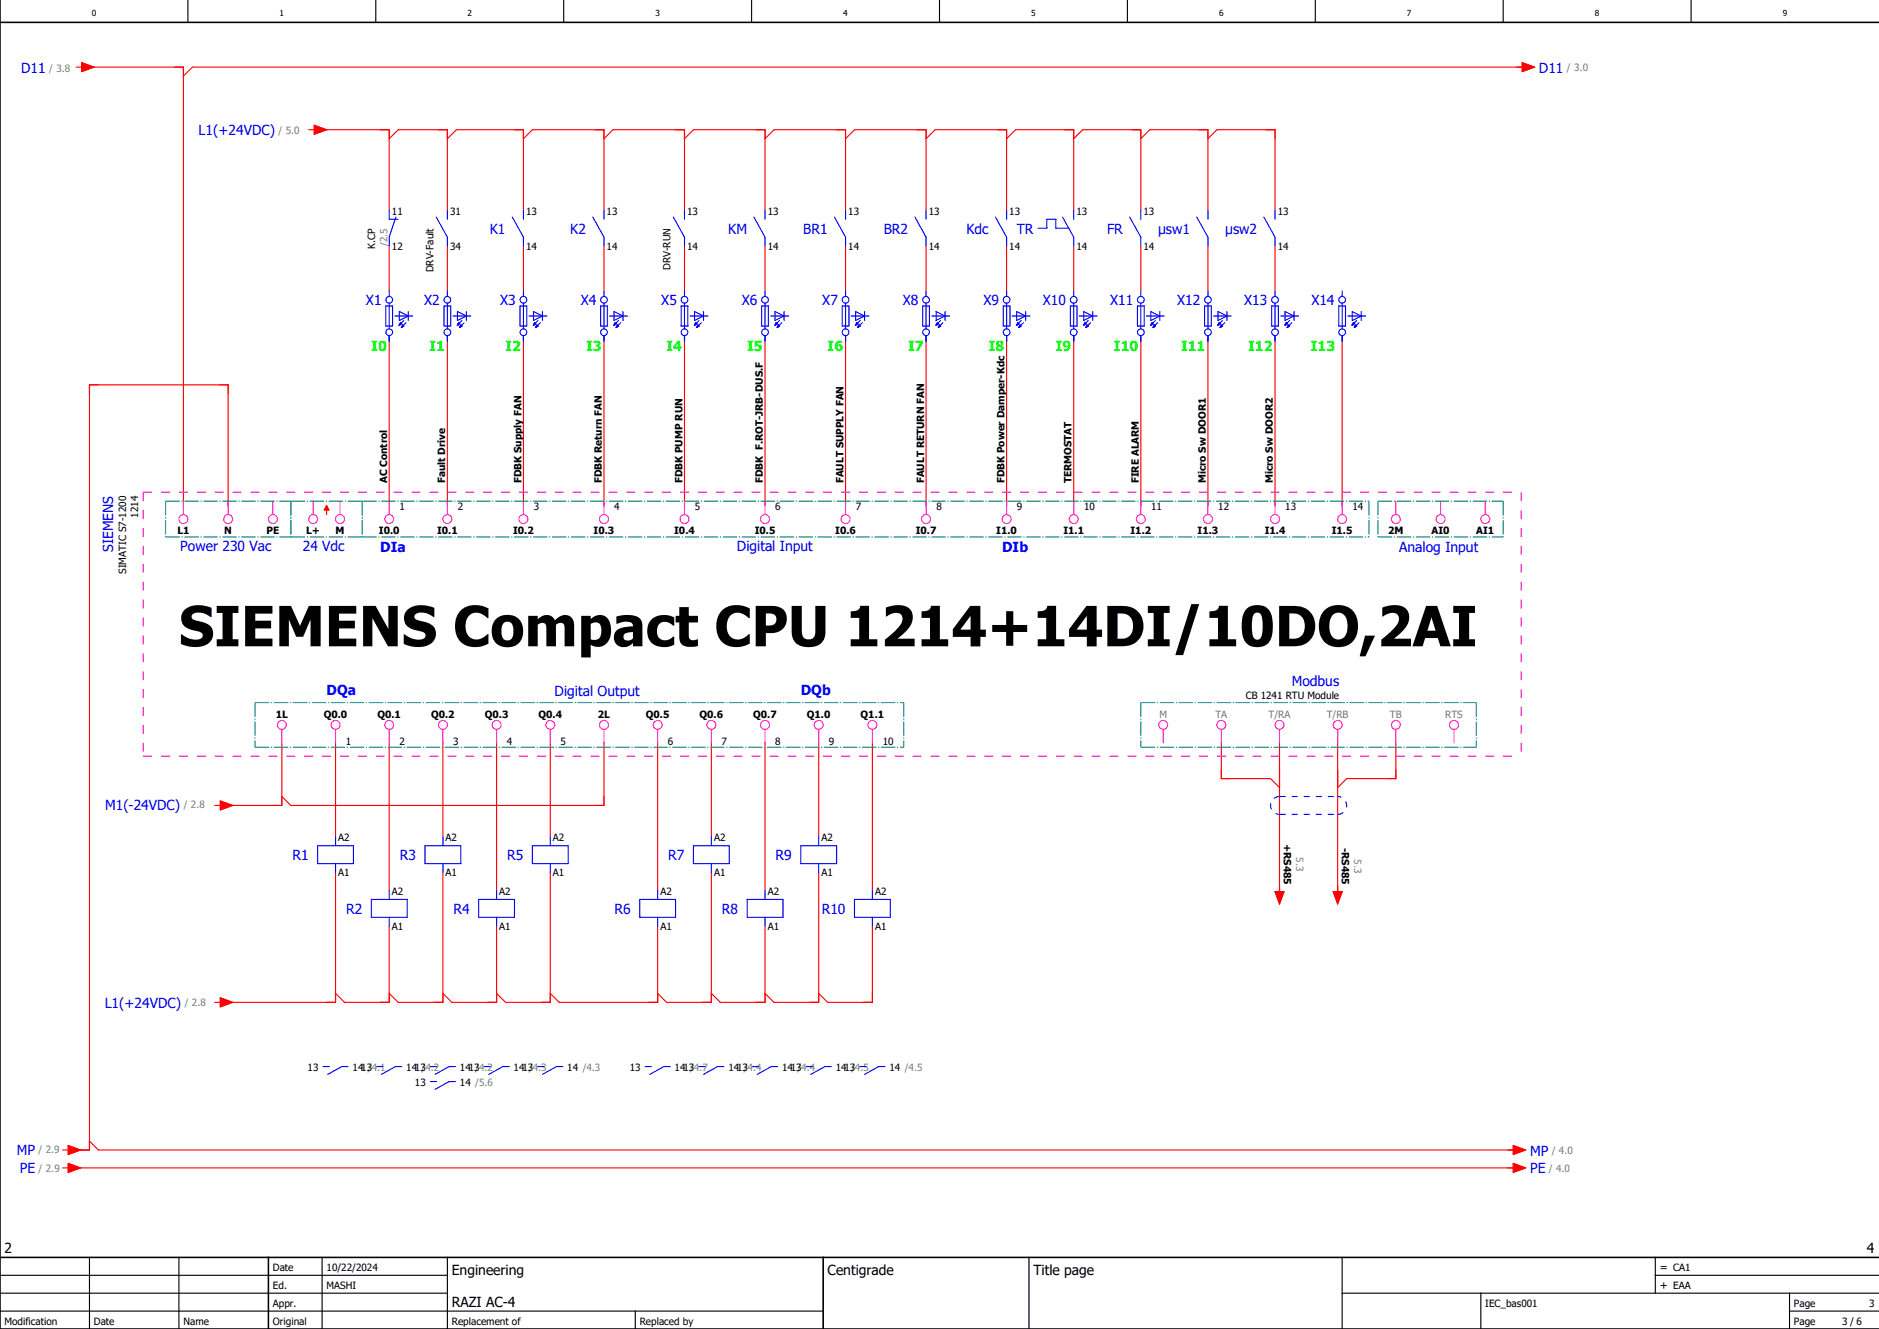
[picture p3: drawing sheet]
<svg xmlns="http://www.w3.org/2000/svg" width="420mm" height="297mm" viewBox="0 0 420 297" stroke-linecap="round" stroke-linejoin="round" font-family="sans-serif">
<g fill="none" stroke="#000" stroke-width=".25">
<path d="M42 0v5M84 0v5M126 0v5M168 0v5M210 0v5M252 0v5M294 0v5M336 0v5M378 0v5M0 293h184M0 289h100M0 285h100"/>
<path d="M20 281v16M40 281v16M72 281v16M100 281v16M142 293v4M230 281v16M300 289h120M300 281v16M331 289v8M370 285h50M370 281v8M400 293h20"/>
<path d="M400 289v8"/>
</g>
<path d="M0 5h420M0 0v297h420M0 281h420M60 281v16M184 281v16" fill="none" stroke="#000" stroke-width=".35"/>
<g fill="none" stroke="#f00" stroke-width=".25">
<path d="M17 15h1.3M18.3 14l2.7 1-2.7 1zM19 15h22v98M340.2 14l2.8 1-2.8 1zM341 15h-298l-2 2M69 29h1.3M70.3 28l2.7 1-2.7 1zM71 29h16v18M87 31l2-2h11v18M100 31l2-2h15v18M117 31l2-2h16v18M135 31l2-2h16v18"/>
<path d="M153 31l2-2h16v18M171 31l2-2h16v18M189 31l2-2h16v18M207 31l2-2h16v18M225 31l2-2h13v18M240 31l2-2h13v18M255 31l2-2h13v18M270 31l2-2h13v18M87 55v10M100 55v10M117 55v10M135 55v10"/>
<path d="M153 55v10M171 55v10M189 55v10M207 55v10M225 55v10M240 55v10M255 55v10M270 55v10M285 55v10M87 75v38M100 75v38M117 75v38"/>
<path d="M135 75v38M153 75v38M171 75v38M189 75v38M207 75v38M225 75v38M240 75v38M255 75v38M270 75v38M285 75v38M300 75v38M51 113v-27h-31v171h-4"/>
<path d="M72.5 114l.5-1 .5 1M73 114v1M48 180h1.2M49.2 179l2.8 1-2.8 1zM63 166v14h-13M75 166v21M87 166v33M99 166v21M111 166v33M123 166v21M135 166v14h-70l-2-2M147 166v33"/>
<path d="M159 166v21M171 166v33M183 166v21M195 166v33M273 166v8h11l2 2M286 166v34M299 166v34M312 166v8h-11l-2 2M75 195v29h-25M99 195v29h-10l-2-2M123 195v29h-10l-2-2M159 195v29h-10l-2-2"/>
<path d="M183 195v29h-10l-2-2M285 199.2h2l-1 2.8zM298 199.2h2l-1 2.8zM87 207v17h-10l-2-2M111 207v17h-10l-2-2M147 207v17h-22l-2-2M171 207v17h-10l-2-2M195 207v17h-10l-2-2M48 224h1.2M49.2 223l2.8 1-2.8 1zM14 257h1.2M15.2 256l2.8 1-2.8 1z"/>
<path d="M20 255l2 2h317M338.3 256l2.7 1-2.7 1zM14 261h1.2M15.2 260l2.8 1-2.8 1zM16 261h323M338.3 260l2.7 1-2.7 1z"/>
</g>
<g fill="#f00" stroke="#f00" stroke-width=".22">
<path d="M73 113l.5 1h-1z"/>
<path d="M285 199.2h2l-1 2.8z"/>
<path d="M298 199.2h2l-1 2.8z"/>
<path d="M49.2 179l2.8 1-2.8 1z"/>
<path d="M49.2 223l2.8 1-2.8 1z"/>
<path d="M18.3 14l2.7 1-2.7 1z"/>
<path d="M340.2 14l2.8 1-2.8 1z"/>
<path d="M15.2 256l2.8 1-2.8 1z"/>
<path d="M15.2 260l2.8 1-2.8 1z"/>
<path d="M338.3 256l2.7 1-2.7 1z"/>
<path d="M338.3 260l2.7 1-2.7 1z"/>
<path d="M70.3 28l2.7 1-2.7 1z"/>
</g>
<path d="M32 110h308M32 110v59M340 110v59M32 169h308" fill="none" stroke="#f0f" stroke-width=".25" stroke-dasharray="2 2" stroke-linecap="butt"/>
<g fill="none" stroke="#f0f" stroke-width=".25">
<path d="M41 112v3M51 112v3M61 112v3M70 112v3M76 112v3M87 112v3M100 112v3M117 112v3M135 112v3M153 112v3M171 112v3M189 112v3"/>
<path d="M207 112v3M225 112v3M240 112v3M255 112v3M270 112v3M285 112v3M300 112v3M312 112v3M322 112v3M332 112v3M63 163v3M75 163v3"/>
<path d="M87 163v3M99 163v3M111 163v3M123 163v3M135 163v3M147 163v3M159 163v3M171 163v3M183 163v3M195 163v3M260 163v3M273 163v3"/>
<path d="M286 163v3M299 163v3M312 163v3M325 163v3"/>
<circle cx="41" cy="116" r="1"/>
<circle cx="51" cy="116" r="1"/>
<circle cx="61" cy="116" r="1"/>
<circle cx="70" cy="116" r="1"/>
<circle cx="76" cy="116" r="1"/>
<circle cx="87" cy="116" r="1"/>
<circle cx="100" cy="116" r="1"/>
<circle cx="117" cy="116" r="1"/>
<circle cx="135" cy="116" r="1"/>
<circle cx="153" cy="116" r="1"/>
<circle cx="171" cy="116" r="1"/>
<circle cx="189" cy="116" r="1"/>
<circle cx="207" cy="116" r="1"/>
<circle cx="225" cy="116" r="1"/>
<circle cx="240" cy="116" r="1"/>
<circle cx="255" cy="116" r="1"/>
<circle cx="270" cy="116" r="1"/>
<circle cx="285" cy="116" r="1"/>
<circle cx="300" cy="116" r="1"/>
<circle cx="312" cy="116" r="1"/>
<circle cx="322" cy="116" r="1"/>
<circle cx="332" cy="116" r="1"/>
<circle cx="63" cy="162" r="1"/>
<circle cx="75" cy="162" r="1"/>
<circle cx="87" cy="162" r="1"/>
<circle cx="99" cy="162" r="1"/>
<circle cx="111" cy="162" r="1"/>
<circle cx="123" cy="162" r="1"/>
<circle cx="135" cy="162" r="1"/>
<circle cx="147" cy="162" r="1"/>
<circle cx="159" cy="162" r="1"/>
<circle cx="171" cy="162" r="1"/>
<circle cx="183" cy="162" r="1"/>
<circle cx="195" cy="162" r="1"/>
<circle cx="260" cy="162" r="1"/>
<circle cx="273" cy="162" r="1"/>
<circle cx="286" cy="162" r="1"/>
<circle cx="299" cy="162" r="1"/>
<circle cx="312" cy="162" r="1"/>
<circle cx="325" cy="162" r="1"/>
</g>
<g fill="none" stroke="#007f7f" stroke-width=".25" stroke-dasharray="3.2 .4 .3 .4" stroke-linecap="butt">
<path d="M37 112h28M37 112v8M65 112v8M65 112h16M81 112v8M81 112h225M306 112v8M308 112h28M308 112v8M336 112v8M37 120h28M65 120h16"/>
<path d="M81 120h225M308 120h28M57 157h145M57 157v10M202 157v10M255 157h75M255 157v10M330 157v10M57 167h145M255 167h75"/>
</g>
<path d="M286 178h13M286 178a2 2 0 0 0-2 2 2 2 0 0 0 2 2M286 182h13M299 182a2 2 0 0 0 2-2 2 2 0 0 0-2-2" fill="none" stroke="#00f" stroke-width=".25" stroke-dasharray="1.4 1.4" stroke-linecap="butt"/>
<g fill="none" stroke="#00f" stroke-width=".25">
<path d="M87 47v2h2M88.5 48.5l-1.5 4.5v2M97.5 48.5l2.5 4.5v2M100 47v2M114.5 48.5l2.5 4.5v2M117 47v2M132.5 48.5l2.5 4.5v2M135 47v2M150.5 48.5l2.5 4.5v2M153 47v2M168.5 48.5l2.5 4.5v2M171 47v2"/>
<path d="M186.5 48.5l2.5 4.5v2M189 47v2M204.5 48.5l2.5 4.5v2M207 47v2M222.5 48.5l2.5 4.5v2M225 47v2M232 51h2v-2h2v2h2.9M237.5 48.5l2.5 4.5v2M240 47v2M252.5 48.5l2.5 4.5v2M255 47v2M267.5 48.5l2.5 4.5v2"/>
<path d="M270 47v2M282.5 48.5l2.5 4.5v2M285 47v2M86.2 68.4h1.5v4.5h-1.5zM87 65v1.3M87 67.7v5.8M87 75v1.3M88.2 70.6h4M89.2 72.6h.1M89.2 69.6l2 1-2 1zM89.5 72.1l.2 .3-.5 .2zM89.7 73.1h.1"/>
<path d="M90 72.6l.3 .3-.6 .2zM90.3 71.6l-1.1 1M90.7 72.1l-1 1M91.2 69.6v2M99.3 68.4h1.5v4.5h-1.5zM100 65v1.3M100 67.7v5.8M100 75v1.3M101.3 70.6h3.9M102.3 72.6h.1M102.3 69.6l2 1-2 1zM102.5 72.1l.3 .3-.5 .2z"/>
<path d="M102.8 73.1h.1M103 72.6l.2 .3-.4 .2zM103.2 71.6l-.9 1M103.7 72.1l-.9 1M104.3 69.6v2M116.3 68.4h1.5v4.5h-1.5zM117 65v1.3M117 67.7v5.8M117 75v1.3M118.3 70.6h3.9M119.2 72.6h.1M119.2 69.6l2.1 1-2.1 1z"/>
<path d="M119.5 72.1l.3 .3-.6 .2zM119.8 73.1h.1M120 72.6l.2 .3-.4 .2zM120.2 71.6l-1 1M120.7 72.1l-.9 1M121.3 69.6v2M134.2 68.4h1.5v4.5h-1.5zM135 65v1.3M135 67.7v5.8M135 75v1.3M136.2 70.6h4M137.2 72.6h.1"/>
<path d="M137.2 69.6l2 1-2 1zM137.5 72.1l.2 .3-.5 .2zM137.7 73.1h.1M138 72.6l.3 .3-.6 .2zM138.3 71.6l-1.1 1M138.7 72.1l-1 1M139.2 69.6v2M152.3 68.4h1.5v4.5h-1.5zM153 65v1.3M153 67.7v5.8M153 75v1.3M154.2 70.6h4.1"/>
<path d="M155.3 72.6h.1M155.3 69.6l1.9 1-1.9 1zM155.5 72.1l.2 .3-.4 .2zM155.7 73.1h.1M156 72.6l.2 .3-.5 .2zM156.2 71.6l-.9 1M156.8 72.1l-1.1 1M157.2 69.6v2M170.2 68.4h1.5v4.5h-1.5zM171 65v1.3M171 67.7v5.8M171 75v1.3"/>
<path d="M172.3 70.6h3.9M173.2 72.6h.1M173.2 69.6l2.1 1-2.1 1zM173.5 72.1l.3 .3-.6 .2zM173.8 73.1h.1M174 72.6l.3 .3-.5 .2zM174.3 71.6l-1.1 1M174.7 72.1l-.9 1M175.3 69.6v2M188.2 68.4h1.6v4.5h-1.6zM189 65v1.3M189 67.7v5.8"/>
<path d="M189 75v1.3M190.2 70.6h4.1M191.2 72.6h.1M191.2 69.6l2 1-2 1zM191.5 72.1l.2 .3-.5 .2zM191.7 73.1h.1M192 72.6l.3 .3-.6 .2zM192.3 71.6l-1.1 1M192.8 72.1l-1.1 1M193.2 69.6v2M206.3 68.4h1.5v4.5h-1.5zM207 65v1.3"/>
<path d="M207 67.7v5.8M207 75v1.3M208.3 70.6h4M209.3 72.6h.1M209.3 69.6l2 1-2 1zM209.5 72.1l.3 .3-.5 .2zM209.8 73.1h.1M210 72.6l.2 .3-.4 .2zM210.2 71.6l-.9 1M210.8 72.1l-1 1M211.3 69.6v2M224.2 68.4h1.5v4.5h-1.5z"/>
<path d="M225 65v1.3M225 67.7v5.8M225 75v1.3M226.3 70.6h3.9M227.2 72.6h.1M227.2 69.6l2.1 1-2.1 1zM227.5 72.1l.3 .3-.6 .2zM227.8 73.1h.1M228 72.6l.3 .3-.5 .2zM228.3 71.6l-1.1 1M228.7 72.1l-.9 1M229.3 69.6v2"/>
<path d="M239.3 68.4h1.5v4.5h-1.5zM240 65v1.3M240 67.7v5.8M240 75v1.3M241.2 70.6h4.1M242.3 72.6h.1M242.3 69.6l1.9 1-1.9 1zM242.5 72.1l.2 .3-.4 .2zM242.7 73.1h.1M243 72.6l.3 .3-.6 .2zM243.3 71.6l-1 1M243.8 72.1l-1.1 1"/>
<path d="M244.2 69.6v2M254.3 68.4h1.5v4.5h-1.5zM255 65v1.3M255 67.7v5.8M255 75v1.3M256.3 70.6h4M257.3 72.6h.1M257.3 69.6l2 1-2 1zM257.5 72.1l.3 .3-.5 .2zM257.8 73.1h.1M258 72.6l.2 .3-.4 .2zM258.2 71.6l-.9 1"/>
<path d="M258.8 72.1l-1 1M259.3 69.6v2M269.2 68.4h1.5v4.5h-1.5zM270 65v1.3M270 67.7v5.8M270 75v1.3M271.3 70.6h3.9M272.2 72.6h.1M272.2 69.6l2.1 1-2.1 1zM272.5 72.1l.3 .3-.6 .2zM272.8 73.1h.1M273 72.6l.3 .3-.5 .2z"/>
<path d="M273.3 71.6l-1.1 1M273.7 72.1l-.9 1M274.3 69.6v2M284.2 68.4h1.6v4.5h-1.6zM285 65v1.3M285 67.7v5.8M285 75v1.3M286.2 70.6h4.1M287.3 72.6h.1M287.3 69.6l1.9 1-1.9 1zM287.5 72.1l.2 .3-.4 .2zM287.7 73.1h.1"/>
<path d="M288 72.6l.3 .3-.6 .2zM288.3 71.6l-1 1M288.8 72.1l-1.1 1M289.2 69.6v2M299.3 68.4h1.5v4.5h-1.5zM300 65v1.3M300 67.7v5.8M300 75v1.3M301.3 70.6h4M302.3 72.6h.1M302.3 69.6l2 1-2 1zM302.5 72.1l.3 .3-.5 .2z"/>
<path d="M302.8 73.1h.1M303 72.6l.2 .3-.4 .2zM303.2 71.6l-.9 1M303.8 72.1l-1 1M304.3 69.6v2M71 189h8v4h-8zM75 187v2M75 193v2M87 199v2M95 189h8v4h-8zM99 187v2M99 193v2"/>
<path d="M111 199v2M119 189h8v4h-8zM123 187v2M123 193v2M147 199v2M155 189h8v4h-8zM159 187v2M159 193v2M171 199v2M179 189h8v4h-8zM183 187v2M183 193v2"/>
<path d="M195 199v2M83 201h8v4h-8zM87 205v2M107 201h8v4h-8zM111 205v2M143 201h8v4h-8zM147 205v2M167 201h8v4h-8zM171 205v2M191 201h8v4h-8zM195 205v2M72.2 238.4h1.4"/>
<path d="M77.8 238.3h-1.4l-3.1 1.8M84.2 238.4h1.4M89.8 238.3h-1.4l-3.1 1.8M96.2 238.4h1.4M101.8 238.3h-1.4l-3.1 1.8M108.2 238.4h1.4M113.8 238.3h-1.4l-3.1 1.8M120.2 238.4h1.4M125.8 238.3h-1.4l-3.1 1.8M144.2 238.4h1.4M149.8 238.3h-1.4l-3.1 1.8M156.2 238.4h1.4"/>
<path d="M161.8 238.3h-1.4l-3.1 1.8M168.2 238.4h1.4M173.8 238.3h-1.4l-3.1 1.8M180.2 238.4h1.4M185.8 238.3h-1.4l-3.1 1.8M192.2 238.4h1.4M197.8 238.3h-1.4l-3.1 1.8M96.2 241.7h1.4M101.8 241.7h-1.4l-3.1 1.8"/>
<circle cx="87" cy="74.3" r=".75"/>
<circle cx="87" cy="67" r=".75"/>
<circle cx="100" cy="74.3" r=".75"/>
<circle cx="100" cy="67" r=".75"/>
<circle cx="117" cy="74.3" r=".75"/>
<circle cx="117" cy="67" r=".75"/>
<circle cx="135" cy="74.3" r=".75"/>
<circle cx="135" cy="67" r=".75"/>
<circle cx="153" cy="74.3" r=".75"/>
<circle cx="153" cy="67" r=".75"/>
<circle cx="171" cy="74.3" r=".75"/>
<circle cx="171" cy="67" r=".75"/>
<circle cx="189" cy="74.3" r=".75"/>
<circle cx="189" cy="67" r=".75"/>
<circle cx="207" cy="74.3" r=".75"/>
<circle cx="207" cy="67" r=".75"/>
<circle cx="225" cy="74.3" r=".75"/>
<circle cx="225" cy="67" r=".75"/>
<circle cx="240" cy="74.3" r=".75"/>
<circle cx="240" cy="67" r=".75"/>
<circle cx="255" cy="74.3" r=".75"/>
<circle cx="255" cy="67" r=".75"/>
<circle cx="270" cy="74.3" r=".75"/>
<circle cx="270" cy="67" r=".75"/>
<circle cx="285" cy="74.3" r=".75"/>
<circle cx="285" cy="67" r=".75"/>
<circle cx="300" cy="74.3" r=".75"/>
<circle cx="300" cy="67" r=".75"/>
</g>
<g fill="#00f" stroke="#00f" stroke-width=".22">
<path d="M89.5 72.1l.2 .3-.5 .2z"/>
<path d="M90 72.6l.3 .3-.6 .2z"/>
<path d="M102.5 72.1l.3 .3-.5 .2z"/>
<path d="M103 72.6l.2 .3-.4 .2z"/>
<path d="M119.5 72.1l.3 .3-.6 .2z"/>
<path d="M120 72.6l.2 .3-.4 .2z"/>
<path d="M137.5 72.1l.2 .3-.5 .2z"/>
<path d="M138 72.6l.3 .3-.6 .2z"/>
<path d="M155.5 72.1l.2 .3-.4 .2z"/>
<path d="M156 72.6l.2 .3-.5 .2z"/>
<path d="M173.5 72.1l.3 .3-.6 .2z"/>
<path d="M174 72.6l.3 .3-.5 .2z"/>
<path d="M191.5 72.1l.2 .3-.5 .2z"/>
<path d="M192 72.6l.3 .3-.6 .2z"/>
<path d="M209.5 72.1l.3 .3-.5 .2z"/>
<path d="M210 72.6l.2 .3-.4 .2z"/>
<path d="M227.5 72.1l.3 .3-.6 .2z"/>
<path d="M228 72.6l.3 .3-.5 .2z"/>
<path d="M242.5 72.1l.2 .3-.4 .2z"/>
<path d="M243 72.6l.3 .3-.6 .2z"/>
<path d="M257.5 72.1l.3 .3-.5 .2z"/>
<path d="M258 72.6l.2 .3-.4 .2z"/>
<path d="M272.5 72.1l.3 .3-.6 .2z"/>
<path d="M273 72.6l.3 .3-.5 .2z"/>
<path d="M287.5 72.1l.2 .3-.4 .2z"/>
<path d="M288 72.6l.3 .3-.6 .2z"/>
<path d="M302.5 72.1l.3 .3-.5 .2z"/>
<path d="M303 72.6l.2 .3-.4 .2z"/>
</g>
<text font-size="12.4" x="40" y="144.4">SIEMENS Compact CPU 1214+14DI/10DO,2AI</text>
<g font-size="3.1" fill="#00f">
<text x="4.7" y="16.3">D11</text>
<text x="344" y="16.2">D11</text>
<text x="44.4" y="30.2">L1(+24VDC)</text>
<text x="109.5" y="52.2">K1</text>
<text x="127.5" y="52.2">K2</text>
<text x="162.8" y="52.2">KM</text>
<text x="179.5" y="52.2">BR1</text>
<text x="197.5" y="52.2">BR2</text>
<text x="216" y="52.2">Kdc</text>
<text x="227.3" y="52.2">TR</text>
<text x="247.5" y="52.2">FR</text>
<text x="258.9" y="52.2">µsw1</text>
<text x="273.9" y="52.2">µsw2</text>
<text x="81.8" y="68.2">X1</text>
<text x="94.8" y="68.2">X2</text>
<text x="111.8" y="68.2">X3</text>
<text x="129.8" y="68.2">X4</text>
<text x="147.8" y="68.2">X5</text>
<text x="165.8" y="68.2">X6</text>
<text x="183.8" y="68.2">X7</text>
<text x="201.8" y="68.2">X8</text>
<text x="219.8" y="68.2">X9</text>
<text x="233.1" y="68.2">X10</text>
<text x="248.1" y="68.2">X11</text>
<text x="263.1" y="68.2">X12</text>
<text x="278.1" y="68.2">X13</text>
<text x="293.1" y="68.2">X14</text>
<text x="25.3" y="123.4" transform="rotate(-90 25.3 123.4)">SIEMENS</text>
<text x="40.3" y="123.1">Power 230 Vac</text>
<text x="67.7" y="123.2">24 Vdc</text>
<text x="85" y="123.4">DIa</text>
<text x="164.7" y="123.1">Digital Input</text>
<text x="224" y="123.4">DIb</text>
<text x="312.8" y="123.3">Analog Input</text>
<text x="73" y="155.4">DQa</text>
<text x="124" y="155.6">Digital Output</text>
<text x="179" y="155.4">DQb</text>
<text x="288.7" y="153.3">Modbus</text>
<text x="23.5" y="181">M1(-24VDC)</text>
<text x="65.4" y="192.2">R1</text>
<text x="89.4" y="192.2">R3</text>
<text x="113.4" y="192.2">R5</text>
<text x="149.4" y="192.2">R7</text>
<text x="173.4" y="192.2">R9</text>
<text x="77.4" y="204.2">R2</text>
<text x="101.4" y="204.2">R4</text>
<text x="137.4" y="204.2">R6</text>
<text x="161.4" y="204.2">R8</text>
<text x="183.7" y="204.2">R10</text>
<text x="23.4" y="225.2">L1(+24VDC)</text>
<text x="3.8" y="258.1">MP</text>
<text x="4.4" y="262.2">PE</text>
<text x="342" y="258.2">MP</text>
<text x="342" y="262.2">PE</text>
</g>
<g font-size="3.1" fill="#0f0">
<text x="83" y="78.4">I0</text>
<text x="96" y="78.4">I1</text>
<text x="113" y="78.4">I2</text>
<text x="131" y="78.4">I3</text>
<text x="149" y="78.4">I4</text>
<text x="167" y="78.4">I5</text>
<text x="185" y="78.4">I6</text>
<text x="203" y="78.4">I7</text>
<text x="221" y="78.4">I8</text>
<text x="236" y="78.4">I9</text>
<text x="249" y="78.4">I10</text>
<text x="264" y="78.4">I11</text>
<text x="279" y="78.4">I12</text>
<text x="293" y="78.4">I13</text>
</g>
<g font-size="3.1">
<text x="1" y="280">2</text>
<text x="417.3" y="280">4</text>
<text x="101" y="285">Engineering</text>
<text x="185" y="285">Centigrade</text>
<text x="231" y="285">Title page</text>
<text x="101" y="292">RAZI AC-4</text>
</g>
<g font-size="2.5">
<text x="371" y="284">= CA1</text>
<text x="371" y="288">+ EAA</text>
</g>
<g font-size="2.2" fill="#7ca552">
<text x="11" y="16">/ 3.8</text>
<text x="350.3" y="15.9">/ 3.0</text>
<text x="62.3" y="29.9">/ 5.0</text>
<text x="86.6" y="55" transform="rotate(-90 86.6 55)">/2.5</text>
<text x="41.1" y="180.7">/ 2.8</text>
<text x="289.7" y="191.6" transform="rotate(90 289.7 191.6)">5.3</text>
<text x="302.7" y="192" transform="rotate(90 302.7 192)">5.3</text>
<text x="41.3" y="224.9">/ 2.8</text>
<text x="8.6" y="257.8">/ 2.9</text>
<text x="346.9" y="257.9">/ 4.0</text>
<text x="8.6" y="261.8">/ 2.9</text>
<text x="346.2" y="261.9">/ 4.0</text>
</g>
<g font-size="2.2">
<text x="87.6" y="47.9">11</text>
<text x="100.6" y="47.9">31</text>
<text x="117.6" y="47.9">13</text>
<text x="135.6" y="47.9">13</text>
<text x="153.6" y="47.9">13</text>
<text x="171.6" y="47.9">13</text>
<text x="189.6" y="47.9">13</text>
<text x="207.6" y="47.9">13</text>
<text x="225.6" y="47.9">13</text>
<text x="240.6" y="47.9">13</text>
<text x="255.6" y="47.9">13</text>
<text x="285.6" y="47.9">13</text>
<text x="83.9" y="55.6" transform="rotate(-90 83.9 55.6)">K.CP</text>
<text x="87.6" y="55.8">12</text>
<text x="100.6" y="55.8">34</text>
<text x="117.6" y="55.8">14</text>
<text x="135.6" y="55.8">14</text>
<text x="153.6" y="55.8">14</text>
<text x="171.6" y="55.8">14</text>
<text x="189.6" y="55.8">14</text>
<text x="207.6" y="55.8">14</text>
<text x="225.6" y="55.8">14</text>
<text x="240.6" y="55.8">14</text>
<text x="255.6" y="55.8">14</text>
<text x="285.6" y="55.8">14</text>
<text x="96.9" y="60.9" transform="rotate(-90 96.9 60.9)">DRV-Fault</text>
<text x="149.9" y="60.4" transform="rotate(-90 149.9 60.4)">DRV-RUN</text>
<text x="86.5" y="108" transform="rotate(-90 86.5 108)">AC Control</text>
<text x="99.5" y="108" transform="rotate(-90 99.5 108)">Fault Drive</text>
<text x="116.5" y="108" transform="rotate(-90 116.5 108)">FDBK Supply FAN</text>
<text x="134.5" y="108" transform="rotate(-90 134.5 108)">FDBK Return FAN</text>
<text x="152.5" y="108" transform="rotate(-90 152.5 108)">FDBK PUMP RUN</text>
<text x="170.5" y="108" transform="rotate(-90 170.5 108)">FDBK F.ROT-JRB-DUS.F</text>
<text x="188.5" y="108" transform="rotate(-90 188.5 108)">FAULT SUPPLY FAN</text>
<text x="206.5" y="108" transform="rotate(-90 206.5 108)">FAULT RETURN FAN</text>
<text x="224.5" y="108" transform="rotate(-90 224.5 108)">FDBK Power Damper-Kdc</text>
<text x="239.5" y="108" transform="rotate(-90 239.5 108)">TERMOSTAT</text>
<text x="254.5" y="108" transform="rotate(-90 254.5 108)">FIRE ALARM</text>
<text x="269.5" y="108" transform="rotate(-90 269.5 108)">Micro Sw DOOR1</text>
<text x="284.5" y="108" transform="rotate(-90 284.5 108)">Micro Sw DOOR2</text>
<text x="30.9" y="115.7" transform="rotate(-90 30.9 115.7)">1214</text>
<text x="39.6" y="119.2">L1</text>
<text x="50.1" y="119.2">N</text>
<text x="59.6" y="119.2">PE</text>
<text x="68.4" y="119.2">L+</text>
<text x="75" y="119.2">M</text>
<text x="84.7" y="119.2">I0.0</text>
<text x="89.3" y="114">1</text>
<text x="97.7" y="119.2">I0.1</text>
<text x="102.3" y="114">2</text>
<text x="114.7" y="119.2">I0.2</text>
<text x="119.3" y="114">3</text>
<text x="132.7" y="119.2">I0.3</text>
<text x="137.3" y="114">4</text>
<text x="150.7" y="119.2">I0.4</text>
<text x="155.3" y="114">5</text>
<text x="168.7" y="119.2">I0.5</text>
<text x="173.3" y="114">6</text>
<text x="186.7" y="119.2">I0.6</text>
<text x="191.3" y="114">7</text>
<text x="204.7" y="119.2">I0.7</text>
<text x="209.3" y="114">8</text>
<text x="222.7" y="119.2">I1.0</text>
<text x="227.3" y="114">9</text>
<text x="237.7" y="119.2">I1.1</text>
<text x="242.3" y="114">10</text>
<text x="252.7" y="119.2">I1.2</text>
<text x="257.3" y="114">11</text>
<text x="267.7" y="119.2">I1.3</text>
<text x="272.3" y="114">12</text>
<text x="282.7" y="119.2">I1.4</text>
<text x="287.3" y="114">13</text>
<text x="297.7" y="119.2">I1.5</text>
<text x="302.3" y="114">14</text>
<text x="310.3" y="119.2">2M</text>
<text x="320" y="119.2">AI0</text>
<text x="330" y="119.2">AI1</text>
<text x="28.2" y="128.3" transform="rotate(-90 28.2 128.3)">SIMATIC S7-1200</text>
<text x="61.6" y="160.5">1L</text>
<text x="72.4" y="160.5">Q0.0</text>
<text x="84.4" y="160.5">Q0.1</text>
<text x="96.4" y="160.5">Q0.2</text>
<text x="108.4" y="160.5">Q0.3</text>
<text x="120.4" y="160.5">Q0.4</text>
<text x="133.6" y="160.5">2L</text>
<text x="144.4" y="160.5">Q0.5</text>
<text x="156.4" y="160.5">Q0.6</text>
<text x="168.4" y="160.5">Q0.7</text>
<text x="180.4" y="160.5">Q1.0</text>
<text x="192.4" y="160.5">Q1.1</text>
<text x="278.4" y="156.2">CB 1241 RTU Module</text>
<text x="77.3" y="166.4">1</text>
<text x="89.3" y="166.4">2</text>
<text x="101.3" y="166.4">3</text>
<text x="113.3" y="166.4">4</text>
<text x="125.3" y="166.4">5</text>
<text x="149.3" y="166.4">6</text>
<text x="161.3" y="166.4">7</text>
<text x="173.3" y="166.4">8</text>
<text x="185.3" y="166.4">9</text>
<text x="197.3" y="166.4">10</text>
<text x="75.6" y="187.9">A2</text>
<text x="99.6" y="187.9">A2</text>
<text x="123.6" y="187.9">A2</text>
<text x="159.6" y="187.9">A2</text>
<text x="183.6" y="187.9">A2</text>
<text x="286.9" y="188.6" transform="rotate(90 286.9 188.6)">+RS485</text>
<text x="299.9" y="189.4" transform="rotate(90 299.9 189.4)">-RS485</text>
<text x="75.6" y="195.8">A1</text>
<text x="99.6" y="195.8">A1</text>
<text x="123.6" y="195.8">A1</text>
<text x="159.6" y="195.8">A1</text>
<text x="183.6" y="195.8">A1</text>
<text x="87.6" y="199.9">A2</text>
<text x="111.6" y="199.9">A2</text>
<text x="147.6" y="199.9">A2</text>
<text x="171.6" y="199.9">A2</text>
<text x="195.6" y="199.9">A2</text>
<text x="87.6" y="207.8">A1</text>
<text x="111.6" y="207.8">A1</text>
<text x="147.6" y="207.8">A1</text>
<text x="171.6" y="207.8">A1</text>
<text x="195.6" y="207.8">A1</text>
<text x="68.8" y="239.2">13</text>
<text x="78.8" y="239.2">1413/4.1</text>
<text x="90.8" y="239.2">1413/4.2</text>
<text x="102.8" y="239.2">1413/4.2</text>
<text x="114.8" y="239.2">1413/4.3</text>
<text x="126.8" y="239.2">14 /4.3</text>
<text x="140.8" y="239.2">13</text>
<text x="150.8" y="239.2">1413/4.7</text>
<text x="162.8" y="239.2">1413/4.4</text>
<text x="174.8" y="239.2">1413/4.4</text>
<text x="186.8" y="239.2">1413/4.5</text>
<text x="198.8" y="239.2">14 /4.5</text>
<text x="92.8" y="242.6">13</text>
<text x="102.8" y="242.6">14 /5.6</text>
<text x="61" y="284">Date</text>
<text x="73" y="284">10/22/2024</text>
<text x="61" y="288">Ed.</text>
<text x="61" y="292">Appr.</text>
<text x="73" y="288">MASHI</text>
<text x="332" y="292">IEC_bas001</text>
<text x="401" y="292">Page</text>
<text x="417.8" y="292">3</text>
<text x="1" y="296">Modification</text>
<text x="21" y="296">Date</text>
<text x="41" y="296">Name</text>
<text x="61" y="296">Original</text>
<text x="101" y="296">Replacement of</text>
<text x="143" y="296">Replaced by</text>
<text x="401" y="296">Page</text>
<text x="411.8" y="296">3 / 6</text>
</g>
<g font-size="2.2" fill="#767676">
<text x="259.1" y="160.5">M</text>
<text x="271.7" y="160.5">TA</text>
<text x="283.6" y="160.5">T/RA</text>
<text x="296.6" y="160.5">T/RB</text>
<text x="310.7" y="160.5">TB</text>
<text x="323" y="160.5">RTS</text>
</g>
<g font-size="1.9">
<text x="20.5" y="3.6">0</text>
<text x="62.5" y="3.6">1</text>
<text x="104.5" y="3.6">2</text>
<text x="146.5" y="3.6">3</text>
<text x="188.5" y="3.6">4</text>
<text x="230.5" y="3.6">5</text>
<text x="272.5" y="3.6">6</text>
<text x="314.5" y="3.6">7</text>
<text x="356.5" y="3.6">8</text>
<text x="398.5" y="3.6">9</text>
</g>
</svg>
